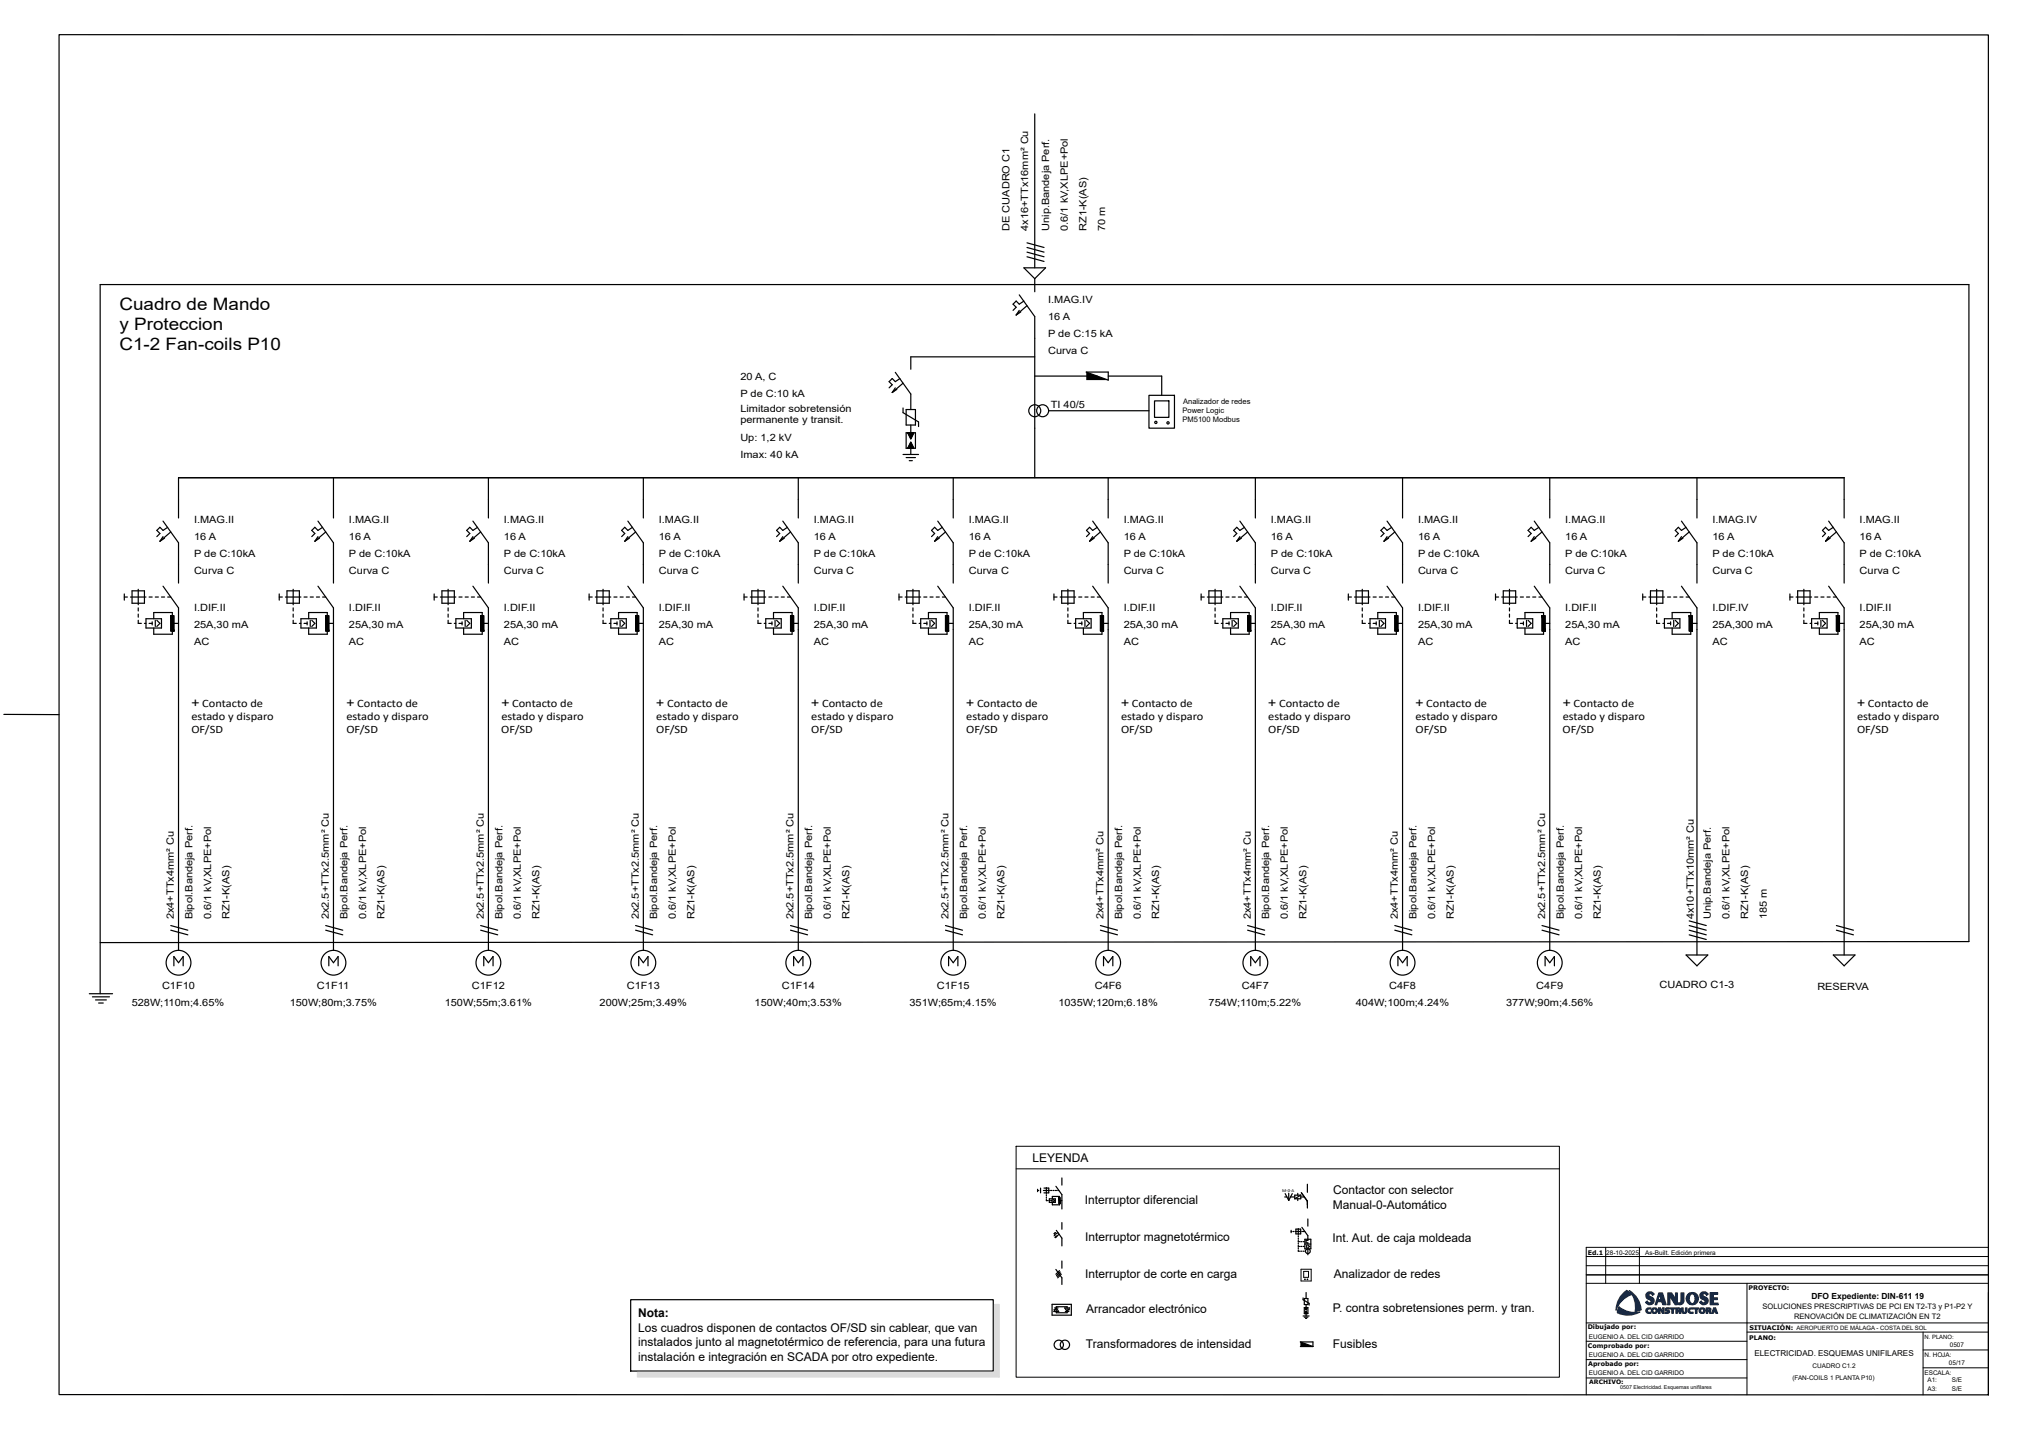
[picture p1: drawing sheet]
<svg xmlns="http://www.w3.org/2000/svg" width="420mm" height="297mm" viewBox="0 0 420 297" stroke-linecap="round" stroke-linejoin="round" font-family="sans-serif">
<!-- layer: LINEAS -->
<g fill="none" stroke="#000" stroke-width=".25">
<path d="M214.9 23.7v31.9M213.3 52.4l3.6 .9M213.3 51.4l3.6 1M213.3 53.3l3.6 1M213.3 50.4l3.6 1M214.9 57.9v2.7M214.9 65.7v33.5M214.9 74.1h-25.7v2.6M225.6 77.3h4.6v1.6zM69.3 99.2v8.4M101.4 99.2v8.4M133.6 99.2v8.4"/>
<path d="M165.8 99.2v8.4M198 99.2v8.4M217.8 85.3h20.9M230.2 99.2v8.4M260.8 99.2v8.4M291.3 99.2v8.4M321.9 99.2v8.4M352.5 99.2v8.4M37.1 107.6v-8.4h346v8.4M37.1 112.7v8.4M69.3 112.7v8.4M101.4 112.7v8.4"/>
<path d="M133.6 112.7v8.4M165.8 112.7v8.4M198 112.7v8.4M230.2 112.7v8.4M260.8 112.7v8.4M291.3 112.7v8.4M321.9 112.7v8.4M352.5 112.7v8.4M383.1 112.7v8.4M37.1 126.3v71.1M69.3 126.3v71.1M101.4 126.3v71.1"/>
<path d="M133.6 126.3v71.1M165.8 126.3v71.1M198 126.3v71.1M230.2 126.3v71.1M260.8 126.3v71.1M291.3 126.3v71.1M321.9 126.3v71.1M352.5 126.3v72M383.1 126.3v72M35.5 193.2l3.5 1M35.5 192.2l3.5 1M67.7 193.2l3.5 1"/>
<path d="M67.7 192.2l3.5 1M99.8 193.2l3.6 1M99.8 192.2l3.6 1M132 193.2l3.6 1M132 192.2l3.6 1M164.2 193.2l3.5 1M164.2 192.2l3.5 1M196.4 193.2l3.5 1M196.4 192.2l3.5 1M228.6 193.2l3.5 1M228.6 192.2l3.5 1M259.1 193.2l3.6 1"/>
<path d="M259.1 192.2l3.6 1M289.7 193.2l3.6 1M289.7 192.2l3.6 1M320.3 193.2l3.5 1M320.3 192.2l3.5 1M350.9 193.2l3.5 1M350.9 192.2l3.5 1M350.9 194.2l3.5 .9M350.9 191.3l3.5 .9M380.8 198.3h4.5l-2.2 2.3zM381.4 193.2l3.6 1M381.4 192.2l3.6 1"/>
<circle cx="214.9" cy="85.3" r="1.24"/>
<circle cx="216.6" cy="85.3" r="1.24"/>
</g>
<!-- layer: SIMBOLOS -->
<g fill="none" stroke="#000" stroke-width=".25">
<path d="M212.7 55.6h4.5l-2.3 2.3zM186 77.3l3.2 4.5v3.3M186.9 78.6l-.9 .7-.7-.7-.6 .7 .6 .6-.6 .7M187.6 79.6l-2.3 1.9M211.7 61.2l3.2 4.5M211.7 64.5l-.6 .9M212 64.8l-.9 .6M212.7 62.5l-1 .7-.6-.7-.7 .7 .7 .6-.7 .7M213.3 63.5l-2.2 1.9M186 80.6l-.7 .9M186.3 80.9l-1 .6M187.6 84.7v1l3.2 1.9v1"/>
<path d="M187.6 94.4h3.2M188.2 85.1h2v3.2h-2zM188.2 89.9h2v3.2h-2zM188.2 95h2M188.5 89.9h1.3l-.6 1.3zM188.9 95.7h.6M189.2 91.8l.6 1.3h-1.3zM189.2 88.3v1.6M189.2 93.1v1.3M33.9 111.4l-.7 1M33.9 108.2l3.2 4.5M34.2 111.8l-1 .6"/>
<path d="M34.8 109.5l-.9 .7-.7-.7-.6 .7 .6 .6-.6 .6M35.5 110.5l-2.3 1.9M66 111.4l-.6 1M66 108.2l3.3 4.5M66.4 111.8l-1 .6M67 109.5l-1 .7-.6-.7-.6 .7 .6 .6-.6 .6M67.7 110.5l-2.3 1.9M98.2 111.4l-.6 1M98.2 108.2l3.2 4.5M98.6 111.8l-1 .6M99.2 109.5l-1 .7-.6-.7-.7 .7 .7 .6-.7 .6M99.8 110.5l-2.2 1.9"/>
<path d="M130.4 111.4l-.6 1M130.4 108.2l3.2 4.5M130.7 111.8l-.9 .6M131.4 109.5l-1 .7-.6-.7-.7 .7 .7 .6-.7 .6M132 110.5l-2.2 1.9M162.6 111.4l-.6 1M162.6 108.2l3.2 4.5M162.9 111.8l-.9 .6M163.6 109.5l-1 .7-.6-.7-.7 .7 .7 .6-.7 .6M164.2 110.5l-2.2 1.9M194.8 111.4l-.7 1M194.8 108.2l3.2 4.5"/>
<path d="M195.1 111.8l-1 .6M195.7 109.5l-.9 .7-.7-.7-.6 .7 .6 .6-.6 .6M196.4 110.5l-2.3 1.9M227 111.4l-.7 1M227 108.2l3.2 4.5M227.3 111.8l-1 .6M227.9 109.5l-.9 .7-.7-.7-.6 .7 .6 .6-.6 .6M228.6 110.5l-2.3 1.9M257.5 111.4l-.6 1M257.5 108.2l3.3 4.5M257.9 111.8l-1 .6M258.5 109.5l-1 .7-.6-.7-.6 .7 .6 .6-.6 .6"/>
<path d="M259.1 110.5l-2.2 1.9M288.1 111.4l-.6 1M288.1 108.2l3.2 4.5M288.4 111.8l-.9 .6M289.1 109.5l-1 .7-.6-.7-.7 .7 .7 .6-.7 .6M289.7 110.5l-2.2 1.9M318.7 111.4l-.7 1M318.7 108.2l3.2 4.5M319 111.8l-1 .6M319.7 109.5l-1 .7-.7-.7-.6 .7 .6 .6-.6 .6M320.3 110.5l-2.3 1.9M349.3 111.4l-.7 1"/>
<path d="M349.3 108.2l3.2 4.5M349.6 111.8l-1 .6M350.2 109.5l-.9 .7-.7-.7-.6 .7 .6 .6-.6 .6M350.9 110.5l-2.3 1.9M379.8 111.4l-.6 1M379.8 108.2l3.3 4.5M380.2 111.8l-1 .6M380.8 109.5l-1 .7-.6-.7-.6 .7 .6 .6-.6 .6M381.4 110.5l-2.2 1.9M25.8 124h.7M25.8 123.4v1.2M27.1 124h3.2"/>
<path d="M27.4 122.7h2.6v2.6h-2.6zM28.7 122.4v3.2M28.7 126.3v.6M28.7 127.5v.7M28.7 128.8v.7h.7M30 129.5h.3M30.3 128.5h3.2v1.9h-3.2zM31 124h.6M31 129.5h.6M31.6 129.1v.7M31.9 130.4v1.3h3.9v-.6M32.3 124h.6"/>
<path d="M32.3 128.8v1.3M32.6 128.8l.6 .7-.6 .6M33.5 124h.7M33.9 121.7l3.2 4.6M34.8 124h.7M35.5 127.9h.6v3.2zM35.5 127.9l.6 3.2h-.6zM35.8 127.9v-.7h-3.9v1.3M36.1 129.5h1M58 124h.6M58 123.4v1.2M59.3 124h3.2"/>
<path d="M59.6 122.7h2.6v2.6h-2.6zM60.9 128.8v.7h.6M60.9 122.4v3.2M60.9 126.3v.6M60.9 127.5v.7M62.2 129.5h.3M62.5 128.5h3.2v1.9h-3.2zM63.2 124h.6M63.2 129.5h.6M63.8 129.1v.7M64.1 130.4v1.3h3.9v-.6M64.4 124h.7"/>
<path d="M64.4 128.8v1.3M64.8 128.8l.6 .7-.6 .6M65.7 124h.7M66 121.7l3.3 4.6M67 124h.7M67.7 127.9h.6v3.2zM67.7 127.9l.6 3.2h-.6zM68 127.9v-.7h-3.9v1.3M68.3 129.5h1M90.2 124h.6M90.2 123.4v1.2M91.5 124h3.2"/>
<path d="M91.8 122.7h2.6v2.6h-2.6zM93.1 128.8v.7h.6M93.1 122.4v3.2M93.1 126.3v.6M93.1 127.5v.7M94.4 129.5h.3M94.7 128.5h3.2v1.9h-3.2zM95.3 124h.7M95.3 129.5h.7M96 129.1v.7M96.3 130.4v1.3h3.9v-.6M96.6 124h.7"/>
<path d="M96.6 128.8v1.3M96.9 128.8l.7 .7-.7 .6M97.9 124h.7M98.2 121.7l3.2 4.6M99.2 124h.6M99.8 127.9h.7v3.2zM99.8 127.9l.7 3.2h-.7zM100.2 127.9v-.7h-3.9v1.3M100.5 129.5h.9M122.4 124h.6M122.4 123.4v1.2M123.7 124h3.2"/>
<path d="M124 122.7h2.6v2.6h-2.6zM125.3 128.8v.7h.6M125.3 122.4v3.2M125.3 126.3v.6M125.3 127.5v.7M126.6 129.5h.3M126.9 128.5h3.2v1.9h-3.2zM127.5 124h.7M127.5 129.5h.7M128.2 129.1v.7M128.5 130.4v1.3h3.8v-.6M128.8 124h.6"/>
<path d="M128.8 128.8v1.3M129.1 128.8l.7 .7-.7 .6M130.1 124h.6M130.4 121.7l3.2 4.6M131.4 124h.6M132 127.9h.7v3.2zM132 127.9l.7 3.2h-.7zM132.3 127.9v-.7h-3.8v1.3M132.7 129.5h.9M154.6 124h.6M154.6 123.4v1.2M155.8 124h3.3"/>
<path d="M156.2 122.7h2.5v2.6h-2.5zM157.4 128.8v.7h.7M157.4 122.4v3.2M157.4 126.3v.6M157.4 127.5v.7M158.7 129.5h.4M159.1 128.5h3.2v1.9h-3.2zM159.7 124h.6M159.7 129.5h.6M160.3 129.1v.7M160.7 130.4v1.3h3.8v-.6M161 124h.6"/>
<path d="M161 128.8v1.3M161.3 128.8l.7 .7-.7 .6M162.3 124h.6M162.6 121.7l3.2 4.6M163.6 124h.6M164.2 127.9h.7v3.2zM164.2 127.9l.7 3.2h-.7zM164.5 127.9v-.7h-3.8v1.3M164.9 129.5h.9M186.7 124h.7M186.7 123.4v1.2M188 124h3.2"/>
<path d="M188.3 122.7h2.6v2.6h-2.6zM189.6 128.8v.7h.7M189.6 122.4v3.2M189.6 126.3v.6M189.6 127.5v.7M190.9 129.5h.3M191.2 128.5h3.3v1.9h-3.3zM191.9 124h.6M191.9 129.5h.6M192.5 129.1v.7M192.9 130.4v1.3h3.8v-.6M193.2 124h.6"/>
<path d="M193.2 128.8v1.3M193.5 128.8l.6 .7-.6 .6M194.5 124h.6M194.8 121.7l3.2 4.6M195.7 124h.7M196.4 127.9h.6v3.2zM196.4 127.9l.6 3.2h-.6zM196.7 127.9v-.7h-3.8v1.3M197 129.5h1M218.9 124h.7M218.9 123.4v1.2M220.2 124h3.2"/>
<path d="M220.5 122.7h2.6v2.6h-2.6zM221.8 128.8v.7h.7M221.8 122.4v3.2M221.8 126.3v.6M221.8 127.5v.7M223.1 129.5h.3M223.4 128.5h3.2v1.9h-3.2zM224.1 124h.6M224.1 129.5h.6M224.7 129.1v.7M225 130.4v1.3h3.9v-.6M225.4 124h.6"/>
<path d="M225.4 128.8v1.3M225.7 128.8l.6 .7-.6 .6M226.6 124h.7M227 121.7l3.2 4.6M227.9 124h.7M228.6 127.9h.6v3.2zM228.6 127.9l.6 3.2h-.6zM228.9 127.9v-.7h-3.9v1.3M229.2 129.5h1M249.5 124h.6M249.5 123.4v1.2M250.8 124h3.2"/>
<path d="M251.1 122.7h2.6v2.6h-2.6zM252.4 128.8v.7h.6M252.4 122.4v3.2M252.4 126.3v.6M252.4 127.5v.7M253.7 129.5h.3M254 128.5h3.2v1.9h-3.2zM254.6 124h.7M254.6 129.5h.7M255.3 129.1v.7M255.6 130.4v1.3h3.9v-.6M255.9 124h.7"/>
<path d="M255.9 128.8v1.3M256.3 128.8l.6 .7-.6 .6M257.2 124h.7M257.5 121.7l3.3 4.6M258.5 124h.6M259.1 127.9h.7v3.2zM259.1 127.9l.7 3.2h-.7zM259.5 127.9v-.7h-3.9v1.3M259.8 129.5h1M280.1 124h.6M280.1 123.4v1.2M281.4 124h3.2"/>
<path d="M281.7 122.7h2.6v2.6h-2.6zM283 128.8v.7h.6M283 122.4v3.2M283 126.3v.6M283 127.5v.7M284.3 129.5h.3M284.6 128.5h3.2v1.9h-3.2zM285.2 124h.7M285.2 129.5h.7M285.9 129.1v.7M286.2 130.4v1.3h3.8v-.6M286.5 124h.6"/>
<path d="M286.5 128.8v1.3M286.8 128.8l.7 .7-.7 .6M287.8 124h.6M288.1 121.7l3.2 4.6M289.1 124h.6M289.7 127.9h.7v3.2zM289.7 127.9l.7 3.2h-.7zM290 127.9v-.7h-3.8v1.3M290.4 129.5h.9M310.6 124h.7M310.6 123.4v1.2M311.9 124h3.2"/>
<path d="M312.3 122.7h2.5v2.6h-2.5zM313.5 128.8v.7h.7M313.5 122.4v3.2M313.5 126.3v.6M313.5 127.5v.7M314.8 129.5h.3M315.1 128.5h3.3v1.9h-3.3zM315.8 124h.6M315.8 129.5h.6M316.4 129.1v.7M316.8 130.4v1.3h3.8v-.6M317.1 124h.6"/>
<path d="M317.1 128.8v1.3M317.4 128.8l.6 .7-.6 .6M318.4 124h.6M318.7 121.7l3.2 4.6M319.7 124h.6M320.3 127.9h.6v3.2zM320.3 127.9l.6 3.2h-.6zM320.6 127.9v-.7h-3.8v1.3M320.9 129.5h1M341.2 124h.7M341.2 123.4v1.2M342.5 124h3.2"/>
<path d="M342.8 122.7h2.6v2.6h-2.6zM344.1 128.8v.7h.7M344.1 122.4v3.2M344.1 126.3v.6M344.1 127.5v.7M345.4 129.5h.3M345.7 128.5h3.2v1.9h-3.2zM346.4 124h.6M346.4 129.5h.6M347 129.1v.7M347.3 130.4v1.3h3.9v-.6M347.7 124h.6"/>
<path d="M347.7 128.8v1.3M348 128.8l.6 .7-.6 .6M348.9 124h.7M349.3 121.7l3.2 4.6M350.2 124h.7M350.9 127.9h.6v3.2zM350.9 127.9l.6 3.2h-.6zM351.2 127.9v-.7h-3.9v1.3M351.5 129.5h1M371.8 124h.6M371.8 123.4v1.2M373.1 124h3.2"/>
<path d="M373.4 122.7h2.6v2.6h-2.6zM374.7 128.8v.7h.6M374.7 122.4v3.2M374.7 126.3v.6M374.7 127.5v.7M376 129.5h.3M376.3 128.5h3.2v1.9h-3.2zM376.9 124h.7M376.9 129.5h.7M377.6 129.1v.7M377.9 130.4v1.3h3.9v-.6M378.2 124h.7"/>
<path d="M378.2 128.8v1.3M378.6 128.8l.6 .7-.6 .6M379.5 124h.7M379.8 121.7l3.3 4.6M380.8 124h.6M381.4 127.9h.7v3.2zM381.4 127.9l.7 3.2h-.7zM381.8 127.9v-.7h-3.9v1.3M382.1 129.5h1M350.2 198.3h4.5l-2.2 2.3zM36.1 200.6v-1.9l1 1.3 .9-1.3v1.9M68.3 200.6v-1.9l1 1.3 .9-1.3v1.9"/>
<path d="M100.5 200.6v-1.9l.9 1.3 1-1.3v1.9M132.7 200.6v-1.9l.9 1.3 1-1.3v1.9M164.9 200.6v-1.9l.9 1.3 1-1.3v1.9M197 200.6v-1.9l1 1.3 1-1.3v1.9M229.2 200.6v-1.9l1 1.3 .9-1.3v1.9M259.8 200.6v-1.9l1 1.3 .9-1.3v1.9M290.4 200.6v-1.9l.9 1.3 1-1.3v1.9M320.9 200.6v-1.9l1 1.3 1-1.3v1.9"/>
<circle cx="37.1" cy="200" r="2.57"/>
<circle cx="69.3" cy="200" r="2.57"/>
<circle cx="101.4" cy="200" r="2.57"/>
<circle cx="133.6" cy="200" r="2.57"/>
<circle cx="165.8" cy="200" r="2.57"/>
<circle cx="198" cy="200" r="2.57"/>
<circle cx="230.2" cy="200" r="2.57"/>
<circle cx="260.8" cy="200" r="2.57"/>
<circle cx="291.3" cy="200" r="2.57"/>
<circle cx="321.9" cy="200" r="2.57"/>
</g>
<g fill="none" stroke="#000" stroke-width=".21">
<path d="M188.5 89.9h1.3l-.6 1.3zM189.2 91.8l.6 1.3h-1.3zM35.5 127.9h.6v3.2zM35.5 127.9l.6 3.2h-.6zM67.7 127.9h.6v3.2zM67.7 127.9l.6 3.2h-.6zM99.8 127.9h.7v3.2zM99.8 127.9l.7 3.2h-.7zM132 127.9h.7v3.2zM132 127.9l.7 3.2h-.7zM164.2 127.9h.7v3.2zM164.2 127.9l.7 3.2h-.7z"/>
<path d="M196.4 127.9h.6v3.2zM196.4 127.9l.6 3.2h-.6zM228.6 127.9h.6v3.2zM228.6 127.9l.6 3.2h-.6zM259.1 127.9h.7v3.2zM259.1 127.9l.7 3.2h-.7zM289.7 127.9h.7v3.2zM289.7 127.9l.7 3.2h-.7zM320.3 127.9h.6v3.2zM320.3 127.9l.6 3.2h-.6zM350.9 127.9h.6v3.2zM350.9 127.9l.6 3.2h-.6z"/>
<path d="M381.4 127.9h.7v3.2zM381.4 127.9l.7 3.2h-.7z"/>
</g>
<g fill="#000">
<path d="M188.5 89.9h1.3l-.6 1.3zM189.2 91.8l.6 1.3h-1.3zM35.5 127.9h.6v3.2zM35.5 127.9l.6 3.2h-.6zM67.7 127.9h.6v3.2zM67.7 127.9l.6 3.2h-.6zM99.8 127.9h.7v3.2zM99.8 127.9l.7 3.2h-.7zM132 127.9h.7v3.2zM132 127.9l.7 3.2h-.7zM164.2 127.9h.7v3.2zM164.2 127.9l.7 3.2h-.7z"/>
<path d="M196.4 127.9h.6v3.2zM196.4 127.9l.6 3.2h-.6zM228.6 127.9h.6v3.2zM228.6 127.9l.6 3.2h-.6zM259.1 127.9h.7v3.2zM259.1 127.9l.7 3.2h-.7zM289.7 127.9h.7v3.2zM289.7 127.9l.7 3.2h-.7zM320.3 127.9h.6v3.2zM320.3 127.9l.6 3.2h-.6zM350.9 127.9h.6v3.2zM350.9 127.9l.6 3.2h-.6z"/>
<path d="M381.4 127.9h.7v3.2zM381.4 127.9l.7 3.2h-.7z"/>
</g>
<!-- layer: RECUADRO -->
<path d="M20.8 195.8l388.2-.2v-136.5h-388.2v147.3M18.6 206.4h4.8M19.2 207h3.5M19.8 207.7h2.3M20.5 208.3h.9" fill="none" stroke="#000" stroke-width=".25"/>
<!-- layer: 0 -->
<g fill="none" stroke="#000" stroke-width=".25">
<path d="M214.9 78.1h13M230.2 78.1h11.1v4M238.7 82.1h5.3v6.8h-5.3zM239.8 83.3h3v3.4h-3z"/>
<circle cx="240.1" cy="87.7" r=".24"/>
<circle cx="242.6" cy="87.8" r=".24"/>
</g>
<!-- layer: LINEAS -->
<path d="M225.6 77.3l4.6 1.6h-4.6z" fill="#000"/>
<!-- layer: Cajetin -->
<path d="M12.3 7.2l400.7 .1v282.4l-400.7-.1z" fill="none" stroke="#000" stroke-width=".25"/>
<g fill="none" stroke="#000" stroke-width=".21">
<path d="M333.5 259.1v7.4M340.5 259.1v7.4M413 259.1h-83.5v30.6M329.5 274.8h83.5M329.5 264.8h83.5M329.5 262.9h83.5M329.5 278.6h33.4M329.5 266.5h83.5M362.9 276.7h50.1M362.9 266.5v23.2M399.5 276.7v13M413 268.4v21.3"/>
<path d="M329.5 286.2h33.4M399.5 280.4h13.5M399.5 284.1h13.5"/>
</g>
<path d="M337.2 268.6a5 5 0 0 0-1.5 3.5 5.2 5.2 0 0 1 3.1-3.2l-.3-.5a.6 .6 0 0 0-.6-.3 .6 .6 0 0 0-.5 .3zM338.4 268.1a5.2 5.2 0 0 1 1.3 4.2h.5a.6 .6 0 0 0 .6-.3 .6 .6 0 0 0 0-.7 5 5 0 0 0-2.4-3.2zM336.3 271.4l-.2 .5a.6 .6 0 0 0-.1 .7 .6 .6 0 0 0 .6 .3 5 5 0 0 0 4-.4 5.2 5.2 0 0 1-4.3-1.1z" fill-rule="evenodd" fill="#082f6d"/>
<path d="M336.3 271.4a5.2 5.2 0 0 0 4.3 1.1 5 5 0 0 1-4.6 .1zM337.4 268.4l.5-.4 .9 .9a5.2 5.2 0 0 0-3.1 3.2 5 5 0 0 1 1.7-3.7zM338.4 268.1a5 5 0 0 1 2.5 3.9l-1.2 .3a5.2 5.2 0 0 0-1.3-4.2z" fill="none" stroke="#082f6d" stroke-width=".25"/>
<path d="M342.1 268.5a1.01 1.01 0 0 1 1.5 .3l-.3 .2-.1-.1a.34 .34 0 0 0-.6-.2 .34 .34 0 0 0 .1 .6 .9 .9 0 0 1 .7 1.4 .9 .9 0 0 1-1.6-.2l.3-.3a.4 .4 0 0 0 .5 .4 .4 .4 0 0 0 .3-.4l-.1-.1a.94 .94 0 0 1-.8-.6 .94 .94 0 0 1 .1-1z" fill-rule="evenodd" fill="#082f6d"/>
<path d="M342.2 268.5l.6-.2 .4 .1 .4 .4-.3 .2a.44 .44 0 0 0-.4-.3 .44 .44 0 0 0-.4 .2l.1 .3a.91 .91 0 0 1 .9 .7 .91 .91 0 0 1-.6 1.1h-.5l-.6-.5 .3-.3 .3 .3 .4 .1 .2-.2-.1-.3a1.22 1.22 0 0 1-1-1.2z" fill="none" stroke="#082f6d" stroke-width=".25"/>
<path d="M344.6 269.1h.2l.2 .8h-.6zM344.6 268.5l-.8 2.5h.3l.2-.7h.9l.2 .7h.7l-.8-2.5z" fill-rule="evenodd" fill="#082f6d"/>
<path d="M344.6 268.5h.7l.8 2.5h-.7l-.2-.7h-.9l-.2 .7h-.3zM344.6 269.1h.2l.2 .8h-.6z" fill="none" stroke="#082f6d" stroke-width=".25"/>
<path d="M346.4 268.5h.8l.9 1.3-.1-1.3h.4v2.5h-.4l-1.2-1.8 .1 1.8h-.5z" fill-rule="evenodd" fill="#082f6d"/>
<path d="M346.4 268.5h.8l.9 1.3-.1-1.3h.4v2.5h-.4l-1.2-1.8 .1 1.8h-.5z" fill="none" stroke="#082f6d" stroke-width=".25"/>
<path d="M353.3 268.5a1.01 1.01 0 0 1 1.5 .3l-.3 .2-.1-.1a.34 .34 0 0 0-.5-.2 .34 .34 0 0 0 .1 .6 .9 .9 0 0 1 .6 1.4 .9 .9 0 0 1-1.6-.2l.4-.3a.4 .4 0 0 0 .4 .4 .4 .4 0 0 0 .4-.4l-.1-.1a.94 .94 0 0 1-.9-.6 .94 .94 0 0 1 .1-1z" fill-rule="evenodd" fill="#082f6d"/>
<path d="M353.4 268.5l.6-.2 .4 .1 .4 .4-.3 .2a.44 .44 0 0 0-.3-.3 .44 .44 0 0 0-.5 .2l.1 .3a.91 .91 0 0 1 .9 .7 .91 .91 0 0 1-.6 1.1h-.4l-.7-.5 .4-.3 .3 .3 .3 .1 .2-.2-.1-.3a1.22 1.22 0 0 1-1-1.2z" fill="none" stroke="#082f6d" stroke-width=".25"/>
<path d="M355.2 268.5h1.6v.3h-.9v.7h.8v.4h-.8v.7h1v.4h-1.7z" fill-rule="evenodd" fill="#082f6d"/>
<path d="M355.2 268.5h1.6v.3h-.9v.7h.8v.4h-.8v.7h1v.4h-1.7z" fill="none" stroke="#082f6d" stroke-width=".25"/>
<path d="M350.2 269.7a1.3 1.3 0 0 1 2.6 0 1.3 1.3 0 0 1-2.6 0zM351.2 268.8a1.14 1.14 0 0 0 .4 1.9 1.21 1.21 0 0 0-.1-2z" fill-rule="evenodd" fill="#082f6d"/>
<g fill="none" stroke="#082f6d" stroke-width=".25">
<path d="M351.2 268.8h.1a.95 .95 0 0 1 .7 1.4 .54 .54 0 0 1-.5 .6 .54 .54 0 0 1-.5-.6l-.1-.8z"/>
<circle cx="351.5" cy="269.7" r="1.27"/>
</g>
<path d="M352.9 272.2a.65 .65 0 0 0 1.3 0 .65 .65 0 0 0-1.3 0zM353.2 272.2a.4 .4 0 0 0 .8 0 .4 .4 0 0 0-.8 0zM351.8 271.6v.3h.4v.9h.3v-.9h.4v-.3zM350.8 271.8l.6-.2 .3 .1-.1 .2a.42 .42 0 0 0-.5 0 .42 .42 0 0 0 0 .6 .42 .42 0 0 0 .5 0l.1 .2a.64 .64 0 0 1-.8 0 .64 .64 0 0 1-.1-.9zM349.3 271.6h.3v.8l.3 .2 .2-.2v-.8h.3v.7a.57 .57 0 0 1-.5 .5 .57 .57 0 0 1-.6-.5zM346.9 271.6v.3h.4v.9h.3v-.9h.4v-.3zM345.9 271.8v.3l.6 .4h-.6v.2a.5 .5 0 0 0 .6 .1 .5 .5 0 0 0 .2-.6l-.5-.3h.5v-.2l-.4-.1zM343 272.2a.65 .65 0 0 0 1.3 0 .65 .65 0 0 0-1.3 0zM343.3 272.2a.4 .4 0 0 0 .8 0 .4 .4 0 0 0-.8 0zM342 271.8l.6-.2 .3 .1v.2a.43 .43 0 0 0-.6 0 .43 .43 0 0 0 0 .6 .43 .43 0 0 0 .6 0v.2a.64 .64 0 0 1-.8 0 .64 .64 0 0 1-.1-.9zM354.7 271.8l.1 .4a.22 .22 0 0 0 .3-.1 .22 .22 0 0 0-.1-.3 .22 .22 0 0 0-.3 0zM354.4 271.7v1.1h.3l.1-.5 .2 .1 .1 .4h.3l-.3-.6 .3-.1-.1-.3zM348.4 271.8l.1 .4a.22 .22 0 0 0 .3-.1 .22 .22 0 0 0-.1-.3 .22 .22 0 0 0-.3 0zM348.1 271.7v1.1h.3l.1-.5 .2 .1 .1 .4h.3l-.3-.6 .3-.1-.1-.3zM344.5 271.6h.4l.5 .8v-.8h.2v1.2h-.3l-.5-.9v.9h-.3z" fill-rule="evenodd" fill="#082f6d"/>
<g fill="none" stroke="#082f6d" stroke-width=".25">
<path d="M342 271.9l.7-.3 .2 .1v.2a.42 .42 0 0 0-.6 0 .42 .42 0 0 0 0 .6 .42 .42 0 0 0 .6 0v.2l-.5 .1a.56 .56 0 0 1-.4-.9zM344.5 271.6h.4l.5 .8v-.8h.2v1.2h-.3l-.5-.9v.9h-.3zM346.3 272a.39 .39 0 0 1 .5 .4 .39 .39 0 0 1-.5 .4l-.4-.1v-.2l.5 .1M346.3 271.8l.4 .1v-.2a.5 .5 0 0 0-.5-.1 .5 .5 0 0 0-.3 .5l.5 .2M346.9 271.6h1.1v.3h-.4v.9h-.3v-.9h-.4zM348.1 271.7a.62 .62 0 0 1 1 .3l-.3 .2 .3 .6h-.3l-.1-.4-.2-.1-.1 .5h-.3zM348.4 271.8h.3a.21 .21 0 0 1 0 .3 .21 .21 0 0 1-.3 .1zM349.3 271.6h.3v.8l.3 .2 .2-.2v-.8h.3v.7a.57 .57 0 0 1-.5 .5 .57 .57 0 0 1-.6-.5zM350.7 271.9l.8-.3 .2 .1-.1 .2a.42 .42 0 0 0-.5 0 .42 .42 0 0 0 0 .6 .42 .42 0 0 0 .5 0l.1 .2-.5 .1a.56 .56 0 0 1-.5-.9zM351.8 271.6h1.1v.3h-.4v.9h-.3v-.9h-.4zM354.4 271.7a.62 .62 0 0 1 1 .3l-.3 .2 .3 .6h-.3l-.1-.4-.2-.1-.1 .5h-.3zM354.7 271.8h.3a.21 .21 0 0 1 0 .3 .21 .21 0 0 1-.3 .1z"/>
<circle cx="343.6" cy="272.2" r=".61"/>
<circle cx="343.7" cy="272.2" r=".37"/>
<circle cx="353.5" cy="272.2" r=".61"/>
<circle cx="353.6" cy="272.2" r=".37"/>
</g>
<path d="M346.3 271.8v.2" fill="none" stroke="#082f6d" stroke-width=".21"/>
<path d="M346.4 272.3v.3" fill="none" stroke="#082f6d" stroke-width=".23"/>
<path d="M356 271.6l-.5 1.2h.4l.1-.3h.4l.1 .3h.3l-.5-1.2zM356.2 271.8l.1 .5h-.3z" fill-rule="evenodd" fill="#082f6d"/>
<path d="M356 271.6h.3l.5 1.2h-.3l-.1-.3h-.4l-.1 .3h-.4zM356.2 271.8l.1 .5h-.3z" fill="none" stroke="#082f6d" stroke-width=".25"/>
<path d="M349.2 268.5h.6v1.7a.85 .85 0 0 1-1.2 .7v-.3h.4l.2-.3z" fill-rule="evenodd" fill="#082f6d"/>
<path d="M349.2 268.5h.6v1.7a.85 .85 0 0 1-1.2 .7v-.3h.4l.1-.2z" fill="none" stroke="#082f6d" stroke-width=".25"/>
<!-- layer: 0 -->
<path d="M.8 148.4h11.5" fill="none" stroke="#000" stroke-width=".25"/>
<!-- layer: Cajetin -->
<path d="M329.5 261h83.5M329.5 282.4h33.4" fill="none" stroke="#000" stroke-width=".21"/>
<!-- layer: TEXTO -->
<path d="M131 269.9h75.3v14.9h-75.3z" fill="none" stroke="#000" stroke-width=".25"/>
<path d="M206.6 270.9h1v15.1l-1-1z" fill="none" stroke="#dbdbdb" stroke-width=".21"/>
<path d="M206.6 270.9h1v15.1l-1-1z" fill="#dbdbdb"/>
<path d="M132.4 285h74.2l1 1h-75.2z" fill="none" stroke="#dbdbdb" stroke-width=".21"/>
<path d="M132.4 285h74.2l1 1h-75.2z" fill="#dbdbdb"/>
<!-- layer: RF-IE-DIBUJO SIMBOLOS -->
<g fill="none" stroke="#000" stroke-width=".21">
<path d="M270.2 263.6h2.2v2.5h-2.2zM270.8 264.1h1v1.2h-1z"/>
<circle cx="271.1" cy="265.7" r=".08"/>
<circle cx="271.6" cy="265.7" r=".08"/>
</g>
<!-- layer: RF-IE-TEXTO -->
<path d="M211.1 238.1h112.8v47.9h-112.8zM211.1 242.8h112.8" fill="none" stroke="#000" stroke-width=".21"/>
<!-- layer: SIMBOLOS -->
<g fill="none" stroke="#000" stroke-width=".25">
<path d="M215.5 247.3h.3M215.5 247v.5M216.1 246.8v.9M216.7 247.3h1.3M216.9 246.8h.9v.9h-.9M217.3 246.6v1.3M217.3 248.1v.3M217.3 248.6v.3M217.3 249.1v.3h.3M217.8 249.4h.2M218 249h1.2v.7h-1.2zM218.2 247.3h.3"/>
<path d="M218.2 249.4h.3M218.5 249.2v.3M218.6 249.7v.5h1.5v-.2M218.7 247.3h.3M218.7 249.1v.5M218.8 249.1l.3 .3-.3 .2M219.2 247.3h.3M219.3 246.4l1.3 1.7M219.4 256.7l-.2 .3M219.4 255.5l1.2 1.7M219.5 256.8l-.3 .2M219.7 247.3h.3"/>
<path d="M219.8 256l-.4 .2-.2-.2-.2 .2 .2 .3-.2 .2M220 248.7h.2v1.3zM220 248.7l.2 1.3h-.2zM220 256.3l-.8 .7M220.1 248.7v-.2h-1.5v.5M220.2 249.4h.4M268.2 255.8h.1M268.2 255.5v.5M268.6 255.8h.2M269.1 255.8h1.2M269.2 255.3h1v1h-1zM269.6 247.9v.3"/>
<path d="M269.6 249v.4M269.7 255.2v1.2M269.7 256.6v.3M269.7 257.1v.3M269.7 257.6v.3h.2M269.7 258.1v.3M269.7 258.6v.3h.2M269.7 259.1v.3M269.7 259.6v.3h.2M270.2 258.9h.2M270.2 257.9h.2M270.2 259.9h.2"/>
<path d="M270.2 248.2v.8h-1.3M270.2 248.2h-1.3v.8M270.2 248.2l-1.3 .8M270.2 248.6h.7M270.3 247.7l1.3 1.8M270.4 254.9l1.3 1.7v1h-.4v.5h.4v.3M270.5 255.8h.5M270.7 258.9h.2M270.7 257.9h.2M270.7 259.9h.2M271 257.4h1.3v2h-1.3zM271 258.4h1.3"/>
<path d="M271.4 258.6v.5M271.7 258.6l.3 .3-.3 .2M219.3 263.7l1.3 1.7v1.4M220.1 263.9l-.8 .8M220.2 264.2l-.8 .7M220.3 264.4l-.7 .8M220.4 264.7l-.7 .7M270.7 269.6v.3l1.2 .8v.4M270.7 273.3h1.2M270.9 269.7h.8v1.2h-.8zM270.9 271.6h.8v1.2h-.8zM270.9 273.6h.8"/>
<path d="M271 271.6h.5l-.2 .5zM271.2 273.8h.2M271.3 272.3l.2 .5h-.5zM271.3 268.4v1.3M271.3 270.9v.7M271.3 272.8v.5"/>
<circle cx="271.7" cy="259.9" r=".5"/>
</g>
<!-- layer: LINEAS -->
<g fill="none" stroke="#000" stroke-width=".25">
<path d="M220.6 244.6v1.5M220.6 248.1v3M220.6 253.9v1.4M220.6 257.2v1.6M271.6 249.5v1.4M271.7 253.2v1.5M271.7 259.4v1.2M218.5 270.9h4v2.2h-4zM218.9 272h.3M219 271.6h.8M219.4 271.4h2.3v1.2h-2.3zM219.4 271.6l.5 .8h-1z"/>
<path d="M220.6 261.9v1.5M221.2 271.6h1l-.5 .8zM221.3 272.4h.7M221.9 272h.3M270.1 279.7h2.6M270.1 278.7h2.6v1z"/>
<circle cx="219.9" cy="279.3" r=".97"/>
<circle cx="221.2" cy="279.3" r=".97"/>
</g>
<!-- layer: SIMBOLOS -->
<path d="M220 248.7h.2v1.3zM220 248.7l.2 1.3h-.2zM271 271.6h.5l-.2 .5zM271.3 272.3l.2 .5h-.5z" fill="none" stroke="#000" stroke-width=".21"/>
<path d="M220 248.7h.2v1.3zM220 248.7l.2 1.3h-.2zM271 271.6h.5l-.2 .5zM271.3 272.3l.2 .5h-.5z" fill="#000"/>
<!-- layer: 0 -->
<path d="M266.9 248.6h.4M266.9 247.9l.8 1.4M267.7 247.8v1.5M268.1 248.6h.8M268.4 247.9l-.7 1.4M271.6 246v1.6" fill="none" stroke="#000" stroke-width=".25"/>
<!-- layer: LINEAS -->
<path d="M270.1 278.7l2.6 1h-2.6z" fill="#000"/>
<g font-size="3.6">
<text x="24.8" y="64.4">Cuadro de Mando</text>
<text x="24.8" y="68.6">y Proteccion</text>
<text x="24.8" y="72.7">C1-2 Fan-coils P10</text>
</g>
<g font-size="3">
<text x="39.8" y="146.8">+</text>
<text x="72" y="146.8">+</text>
<text x="104.1" y="146.8">+</text>
<text x="136.3" y="146.8">+</text>
<text x="168.5" y="146.8">+</text>
<text x="200.7" y="146.8">+</text>
<text x="232.9" y="146.8">+</text>
<text x="263.4" y="146.8">+</text>
<text x="294" y="146.8">+</text>
<text x="324.6" y="146.8">+</text>
<text x="385.7" y="146.8">+</text>
</g>
<g font-size="2.5">
<text x="214.4" y="241.3">LEYENDA</text>
<text x="225.3" y="250">Interruptor diferencial</text>
<text x="276.9" y="251">Manual-0-Automático</text>
<text x="276.9" y="248">Contactor con selector</text>
<text x="225.4" y="257.7">Interruptor magnetotérmico</text>
<text x="276.8" y="257.9">Int. Aut. de caja moldeada</text>
<text x="225.4" y="265.3">Interruptor de corte en carga</text>
<text x="277" y="265.4">Analizador de redes</text>
<text x="132.6" y="273.6">Nota:</text>
<text x="225.6" y="272.7">Arrancador electrónico</text>
<text x="276.8" y="272.5">P. contra sobretensiones perm. y tran.</text>
<text x="132.6" y="276.6">Los cuadros disponen de contactos OF/SD sin cablear, que van</text>
<text x="132.6" y="279.6">instalados junto al magnetotérmico de referencia, para una futura</text>
<text x="225.6" y="279.9">Transformadores de intensidad</text>
<text x="276.9" y="280.1">Fusibles</text>
<text x="132.6" y="282.7">instalación e integración en SCADA por otro expediente.</text>
</g>
<g font-size="2.3">
<text x="39.8" y="149.5">estado y disparo</text>
<text x="42" y="146.8">Contacto de</text>
<text x="72" y="149.5">estado y disparo</text>
<text x="74.2" y="146.8">Contacto de</text>
<text x="104.1" y="149.5">estado y disparo</text>
<text x="106.4" y="146.8">Contacto de</text>
<text x="136.3" y="149.5">estado y disparo</text>
<text x="138.6" y="146.8">Contacto de</text>
<text x="168.5" y="149.5">estado y disparo</text>
<text x="170.8" y="146.8">Contacto de</text>
<text x="200.7" y="149.5">estado y disparo</text>
<text x="202.9" y="146.8">Contacto de</text>
<text x="232.9" y="149.5">estado y disparo</text>
<text x="235.1" y="146.8">Contacto de</text>
<text x="263.4" y="149.5">estado y disparo</text>
<text x="265.7" y="146.8">Contacto de</text>
<text x="294" y="149.5">estado y disparo</text>
<text x="296.3" y="146.8">Contacto de</text>
<text x="324.6" y="149.5">estado y disparo</text>
<text x="326.8" y="146.8">Contacto de</text>
<text x="385.7" y="149.5">estado y disparo</text>
<text x="388" y="146.8">Contacto de</text>
<text x="39.8" y="152.2">OF/SD</text>
<text x="71.9" y="152.2">OF/SD</text>
<text x="104.1" y="152.2">OF/SD</text>
<text x="136.3" y="152.2">OF/SD</text>
<text x="168.5" y="152.2">OF/SD</text>
<text x="200.7" y="152.2">OF/SD</text>
<text x="232.9" y="152.2">OF/SD</text>
<text x="263.4" y="152.2">OF/SD</text>
<text x="294" y="152.2">OF/SD</text>
<text x="324.6" y="152.2">OF/SD</text>
<text x="385.7" y="152.2">OF/SD</text>
</g>
<g font-size="2.1">
<text x="209.7" y="48" transform="rotate(-90 209.7 48)">DE CUADRO C1</text>
<text x="213.6" y="48" transform="rotate(-90 213.6 48)">4x16+TTx16mm² Cu</text>
<text x="217.9" y="48" transform="rotate(-90 217.9 48)">Unip.Bandeja Perf.</text>
<text x="221.8" y="48" transform="rotate(-90 221.8 48)">0.6/1 kV,XLPE+Pol</text>
<text x="225.7" y="48" transform="rotate(-90 225.7 48)">RZ1-K(AS)</text>
<text x="229.5" y="48" transform="rotate(-90 229.5 48)">70 m</text>
<text x="217.7" y="62.9">I.MAG.IV</text>
<text x="217.7" y="66.4">16 A</text>
<text x="217.7" y="70">P de C:15 kA</text>
<text x="217.7" y="73.5">Curva C</text>
<text x="153.8" y="78.9">20 A, C</text>
<text x="153.8" y="82.5">P de C:10 kA</text>
<text x="153.8" y="88">permanente y transit.</text>
<text x="153.8" y="85.5">Limitador sobretensión</text>
<text x="218.3" y="84.8">TI 40/5</text>
<text x="153.8" y="91.5">Up: 1,2 kV</text>
<text x="153.8" y="95">Imax: 40 kA</text>
<text x="40.3" y="108.6">I.MAG.II</text>
<text x="40.3" y="112.1">16 A</text>
<text x="72.5" y="108.6">I.MAG.II</text>
<text x="72.5" y="112.1">16 A</text>
<text x="104.7" y="108.6">I.MAG.II</text>
<text x="104.7" y="112.1">16 A</text>
<text x="136.9" y="108.6">I.MAG.II</text>
<text x="136.9" y="112.1">16 A</text>
<text x="169" y="108.6">I.MAG.II</text>
<text x="169" y="112.1">16 A</text>
<text x="201.2" y="108.6">I.MAG.II</text>
<text x="201.2" y="112.1">16 A</text>
<text x="233.4" y="108.6">I.MAG.II</text>
<text x="233.4" y="112.1">16 A</text>
<text x="264" y="108.6">I.MAG.II</text>
<text x="264" y="112.1">16 A</text>
<text x="294.6" y="108.6">I.MAG.II</text>
<text x="294.6" y="112.1">16 A</text>
<text x="325.1" y="108.6">I.MAG.II</text>
<text x="325.1" y="112.1">16 A</text>
<text x="355.7" y="108.6">I.MAG.IV</text>
<text x="355.7" y="112.1">16 A</text>
<text x="386.3" y="108.6">I.MAG.II</text>
<text x="386.3" y="112.1">16 A</text>
<text x="40.3" y="119.2">Curva C</text>
<text x="40.3" y="115.6">P de C:10kA</text>
<text x="72.5" y="119.2">Curva C</text>
<text x="72.5" y="115.6">P de C:10kA</text>
<text x="104.7" y="119.2">Curva C</text>
<text x="104.7" y="115.6">P de C:10kA</text>
<text x="136.9" y="119.2">Curva C</text>
<text x="136.9" y="115.6">P de C:10kA</text>
<text x="169" y="119.2">Curva C</text>
<text x="169" y="115.6">P de C:10kA</text>
<text x="201.2" y="119.2">Curva C</text>
<text x="201.2" y="115.6">P de C:10kA</text>
<text x="233.4" y="119.2">Curva C</text>
<text x="233.4" y="115.6">P de C:10kA</text>
<text x="264" y="119.2">Curva C</text>
<text x="264" y="115.6">P de C:10kA</text>
<text x="294.6" y="119.2">Curva C</text>
<text x="294.6" y="115.6">P de C:10kA</text>
<text x="325.1" y="119.2">Curva C</text>
<text x="325.1" y="115.6">P de C:10kA</text>
<text x="355.7" y="119.2">Curva C</text>
<text x="355.7" y="115.6">P de C:10kA</text>
<text x="386.3" y="119.2">Curva C</text>
<text x="386.3" y="115.6">P de C:10kA</text>
<text x="40.3" y="126.9">I.DIF.II</text>
<text x="40.3" y="130.4">25A,30 mA</text>
<text x="72.5" y="126.9">I.DIF.II</text>
<text x="72.5" y="130.4">25A,30 mA</text>
<text x="104.7" y="126.9">I.DIF.II</text>
<text x="104.7" y="130.4">25A,30 mA</text>
<text x="136.9" y="126.9">I.DIF.II</text>
<text x="136.9" y="130.4">25A,30 mA</text>
<text x="169" y="126.9">I.DIF.II</text>
<text x="169" y="130.4">25A,30 mA</text>
<text x="201.2" y="126.9">I.DIF.II</text>
<text x="201.2" y="130.4">25A,30 mA</text>
<text x="233.4" y="126.9">I.DIF.II</text>
<text x="233.4" y="130.4">25A,30 mA</text>
<text x="264" y="126.9">I.DIF.II</text>
<text x="264" y="130.4">25A,30 mA</text>
<text x="294.6" y="126.9">I.DIF.II</text>
<text x="294.6" y="130.4">25A,30 mA</text>
<text x="325.1" y="126.9">I.DIF.II</text>
<text x="325.1" y="130.4">25A,30 mA</text>
<text x="355.7" y="126.9">I.DIF.IV</text>
<text x="355.7" y="130.4">25A,300 mA</text>
<text x="386.3" y="126.9">I.DIF.II</text>
<text x="386.3" y="130.4">25A,30 mA</text>
<text x="40.3" y="134">AC</text>
<text x="72.5" y="134">AC</text>
<text x="104.7" y="134">AC</text>
<text x="136.9" y="134">AC</text>
<text x="169" y="134">AC</text>
<text x="201.2" y="134">AC</text>
<text x="233.4" y="134">AC</text>
<text x="264" y="134">AC</text>
<text x="294.6" y="134">AC</text>
<text x="325.1" y="134">AC</text>
<text x="355.7" y="134">AC</text>
<text x="386.3" y="134">AC</text>
<text x="36.1" y="190.9" transform="rotate(-90 36.1 190.9)">2x4+TTx4mm² Cu</text>
<text x="40" y="190.9" transform="rotate(-90 40 190.9)">Bipol.Bandeja Perf.</text>
<text x="43.8" y="190.9" transform="rotate(-90 43.8 190.9)">0.6/1 kV,XLPE+Pol</text>
<text x="47.7" y="190.9" transform="rotate(-90 47.7 190.9)">RZ1-K(AS)</text>
<text x="68.3" y="190.9" transform="rotate(-90 68.3 190.9)">2x2.5+TTx2.5mm² Cu</text>
<text x="72.2" y="190.9" transform="rotate(-90 72.2 190.9)">Bipol.Bandeja Perf.</text>
<text x="76" y="190.9" transform="rotate(-90 76 190.9)">0.6/1 kV,XLPE+Pol</text>
<text x="79.9" y="190.9" transform="rotate(-90 79.9 190.9)">RZ1-K(AS)</text>
<text x="100.5" y="190.9" transform="rotate(-90 100.5 190.9)">2x2.5+TTx2.5mm² Cu</text>
<text x="104.3" y="190.9" transform="rotate(-90 104.3 190.9)">Bipol.Bandeja Perf.</text>
<text x="108.2" y="190.9" transform="rotate(-90 108.2 190.9)">0.6/1 kV,XLPE+Pol</text>
<text x="112.1" y="190.9" transform="rotate(-90 112.1 190.9)">RZ1-K(AS)</text>
<text x="132.7" y="190.9" transform="rotate(-90 132.7 190.9)">2x2.5+TTx2.5mm² Cu</text>
<text x="136.5" y="190.9" transform="rotate(-90 136.5 190.9)">Bipol.Bandeja Perf.</text>
<text x="140.4" y="190.9" transform="rotate(-90 140.4 190.9)">0.6/1 kV,XLPE+Pol</text>
<text x="144.3" y="190.9" transform="rotate(-90 144.3 190.9)">RZ1-K(AS)</text>
<text x="164.9" y="190.9" transform="rotate(-90 164.9 190.9)">2x2.5+TTx2.5mm² Cu</text>
<text x="168.7" y="190.9" transform="rotate(-90 168.7 190.9)">Bipol.Bandeja Perf.</text>
<text x="172.6" y="190.9" transform="rotate(-90 172.6 190.9)">0.6/1 kV,XLPE+Pol</text>
<text x="176.4" y="190.9" transform="rotate(-90 176.4 190.9)">RZ1-K(AS)</text>
<text x="197" y="190.9" transform="rotate(-90 197 190.9)">2x2.5+TTx2.5mm² Cu</text>
<text x="200.9" y="190.9" transform="rotate(-90 200.9 190.9)">Bipol.Bandeja Perf.</text>
<text x="204.8" y="190.9" transform="rotate(-90 204.8 190.9)">0.6/1 kV,XLPE+Pol</text>
<text x="208.6" y="190.9" transform="rotate(-90 208.6 190.9)">RZ1-K(AS)</text>
<text x="229.2" y="190.9" transform="rotate(-90 229.2 190.9)">2x4+TTx4mm² Cu</text>
<text x="233.1" y="190.9" transform="rotate(-90 233.1 190.9)">Bipol.Bandeja Perf.</text>
<text x="236.9" y="190.9" transform="rotate(-90 236.9 190.9)">0.6/1 kV,XLPE+Pol</text>
<text x="240.8" y="190.9" transform="rotate(-90 240.8 190.9)">RZ1-K(AS)</text>
<text x="259.8" y="190.9" transform="rotate(-90 259.8 190.9)">2x4+TTx4mm² Cu</text>
<text x="263.7" y="190.9" transform="rotate(-90 263.7 190.9)">Bipol.Bandeja Perf.</text>
<text x="267.5" y="190.9" transform="rotate(-90 267.5 190.9)">0.6/1 kV,XLPE+Pol</text>
<text x="271.4" y="190.9" transform="rotate(-90 271.4 190.9)">RZ1-K(AS)</text>
<text x="290.4" y="190.9" transform="rotate(-90 290.4 190.9)">2x4+TTx4mm² Cu</text>
<text x="294.2" y="190.9" transform="rotate(-90 294.2 190.9)">Bipol.Bandeja Perf.</text>
<text x="298.1" y="190.9" transform="rotate(-90 298.1 190.9)">0.6/1 kV,XLPE+Pol</text>
<text x="302" y="190.9" transform="rotate(-90 302 190.9)">RZ1-K(AS)</text>
<text x="320.9" y="190.9" transform="rotate(-90 320.9 190.9)">2x2.5+TTx2.5mm² Cu</text>
<text x="324.8" y="190.9" transform="rotate(-90 324.8 190.9)">Bipol.Bandeja Perf.</text>
<text x="328.7" y="190.9" transform="rotate(-90 328.7 190.9)">0.6/1 kV,XLPE+Pol</text>
<text x="332.5" y="190.9" transform="rotate(-90 332.5 190.9)">RZ1-K(AS)</text>
<text x="351.8" y="190.9" transform="rotate(-90 351.8 190.9)">4x10+TTx10mm² Cu</text>
<text x="355.4" y="190.9" transform="rotate(-90 355.4 190.9)">Unip.Bandeja Perf.</text>
<text x="359.2" y="190.9" transform="rotate(-90 359.2 190.9)">0.6/1 kV,XLPE+Pol</text>
<text x="363.1" y="190.9" transform="rotate(-90 363.1 190.9)">RZ1-K(AS)</text>
<text x="367" y="190.9" transform="rotate(-90 367 190.9)">185 m</text>
<text x="27.4" y="209">528W;110m;4.65%</text>
<text x="33.7" y="205.4">C1F10</text>
<text x="60.2" y="209">150W;80m;3.75%</text>
<text x="65.8" y="205.4">C1F11</text>
<text x="92.4" y="209">150W;55m;3.61%</text>
<text x="98" y="205.4">C1F12</text>
<text x="124.6" y="209">200W;25m;3.49%</text>
<text x="130.2" y="205.4">C1F13</text>
<text x="156.7" y="209">150W;40m;3.53%</text>
<text x="162.4" y="205.4">C1F14</text>
<text x="188.9" y="209">351W;65m;4.15%</text>
<text x="194.6" y="205.4">C1F15</text>
<text x="219.8" y="209">1035W;120m;6.18%</text>
<text x="227.4" y="205.4">C4F6</text>
<text x="251" y="209">754W;110m;5.22%</text>
<text x="258" y="205.4">C4F7</text>
<text x="281.6" y="209">404W;100m;4.24%</text>
<text x="288.5" y="205.4">C4F8</text>
<text x="312.8" y="209">377W;90m;4.56%</text>
<text x="319.1" y="205.4">C4F9</text>
<text x="344.7" y="205.2">CUADRO C1-3</text>
<text x="377.5" y="205.5">RESERVA</text>
</g>
<g font-size="1.7">
<text x="376.2" y="269.9">DFO Expediente: DIN-611 19</text>
<text x="364.4" y="281.5">ELECTRICIDAD. ESQUEMAS UNIFILARES</text>
</g>
<g font-size="1.6">
<text x="245.7" y="83.9">Analizador de redes</text>
<text x="245.6" y="85.8">Power Logic</text>
<text x="245.6" y="87.7">PM5100 Modbus</text>
<text x="366.1" y="271.8">SOLUCIONES PRESCRIPTIVAS DE PCI EN T2-T3 y P1-P2 Y</text>
<text x="372.7" y="274">RENOVACIÓN DE CLIMATIZACIÓN EN T2</text>
</g>
<g font-size="1.3">
<text x="329.8" y="260.6">Ed.1</text>
<text x="333.6" y="260.6">28-10-2025</text>
<text x="341.8" y="260.6">As-Built. Edición primera</text>
<text x="363.2" y="268">PROYECTO:</text>
<text x="329.8" y="276.1">Dibujado por:</text>
<text x="329.8" y="279.9">Comprobado por:</text>
<text x="330" y="278">EUGENIO A. DEL CID GARRIDO</text>
<text x="330" y="281.8">EUGENIO A. DEL CID GARRIDO</text>
<text x="363.3" y="278.2">PLANO:</text>
<text x="363.4" y="276.2">SITUACIÓN: AEROPUERTO DE MÁLAGA - COSTA DEL SOL</text>
<text x="399.8" y="281.8">N. HOJA:</text>
<text x="405" y="279.7">0507</text>
<text x="329.9" y="283.7">Aprobado por:</text>
<text x="330" y="285.7">EUGENIO A. DEL CID GARRIDO</text>
<text x="330.1" y="287.5">ARCHIVO:</text>
<text x="372.3" y="286.6">(FAN-COILS 1 PLANTA P10)</text>
<text x="376.5" y="284.1">CUADRO C1.2</text>
<text x="399.7" y="285.5">ESCALA:</text>
<text x="400.4" y="287.1">A1:</text>
<text x="404.8" y="283.4">05/17</text>
<text x="405.4" y="287.1">S/E</text>
<text x="400.4" y="288.9">A3:</text>
<text x="405.4" y="288.9">S/E</text>
</g>
<text font-size="1.2" x="399.8" y="278.1">N. PLANO:</text>
<text font-size="1.1" x="336.6" y="288.4">0507 Electricidad. Esquemas unifilares</text>
<text font-size=".9" x="266.3" y="247.5">M‐0‐A</text>
</svg>
